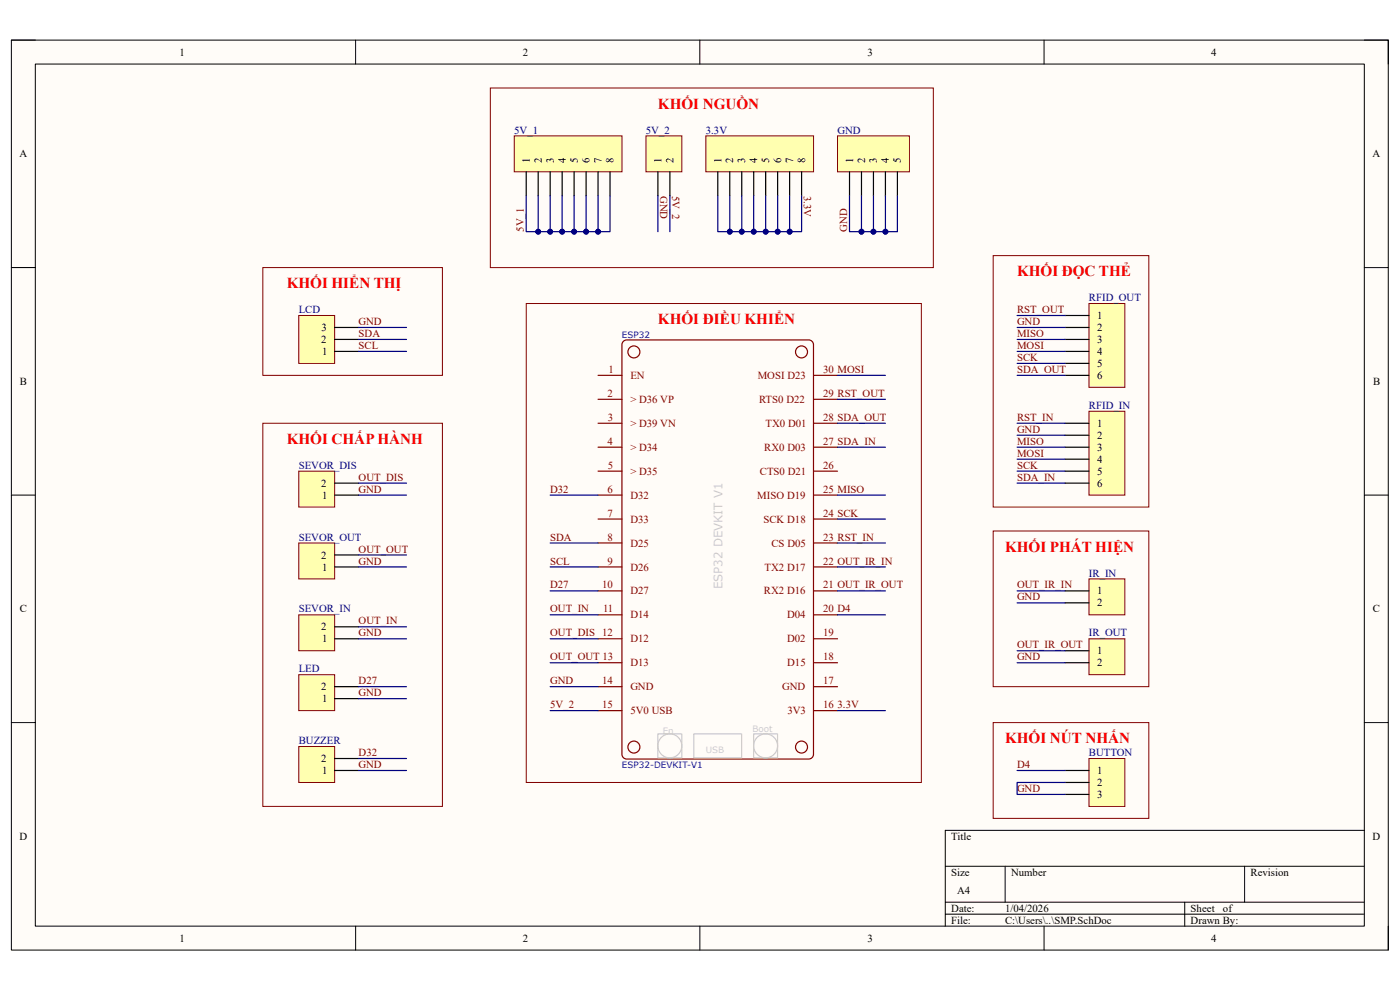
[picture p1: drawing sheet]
<svg xmlns="http://www.w3.org/2000/svg" width="297mm" height="210mm" viewBox="0 0 297 210" stroke-linecap="round" stroke-linejoin="round" font-family="sans-serif">
<path d="M2.4 8.5h292.1v193h-292.1z" fill-rule="evenodd" fill="#fffcf8"/>
<path d="M2.4 8.5h292.1v193h-292.1z" fill="none" stroke="#000" stroke-width=".21"/>
<path d="M7.5 13.6h281.9v182.9h-281.9z" fill-rule="evenodd" fill="#fffcf8"/>
<g fill="none" stroke="#000" stroke-width=".21">
<path d="M2.4 8.5h5.1M7.5 13.6h281.9v182.9h-281.9zM75.4 8.5v5.1M148.5 8.5v5.1M221.5 8.5v5.1M289.4 8.5h5.1v5.1M2.4 56.8h5.1M289.4 56.8h5.1M2.4 105h5.1M289.4 105h5.1M2.4 153.3h5.1M289.4 153.3h5.1"/>
<path d="M289.4 176.1h-88.9v20.4M75.4 196.5v5M148.5 196.5v5M200.5 183.8h88.9M200.5 191.4h88.9M200.5 193.9h88.9M213.2 183.8v7.6M221.5 196.5v5M251.3 191.4v5.1M264 183.8v7.6M294.5 196.5v5"/>
</g>
<g fill="none" stroke="#800000" stroke-width=".25">
<path d="M132.2 72.4l.8-.3h38.6a1.02 1.02 0 0 1 1 1v86.9a1.02 1.02 0 0 1-1 1h-38.6a1.02 1.02 0 0 1-1.1-1v-86.9z"/>
<circle cx="134.5" cy="74.7" r="1.27"/>
<circle cx="170" cy="74.7" r="1.27"/>
<circle cx="134.5" cy="158.5" r="1.27"/>
<circle cx="170" cy="158.5" r="1.27"/>
</g>
<g fill="none" stroke="#800" stroke-width=".25">
<path d="M126.9 79.6h5.1M172.6 79.6h5.1M126.9 84.7h5.1M126.9 89.8h5.1M126.9 94.9h5.1M126.9 99.9h5.1M172.6 84.7h5.1M172.6 89.8h5.1M172.6 94.9h5.1M172.6 99.9h5.1M126.9 105h5.1M126.9 110.1h5.1"/>
<path d="M126.9 115.2h5.1M172.6 105h5.1M172.6 110.1h5.1M172.6 115.2h5.1M126.9 120.3h5.1M126.9 125.3h5.1M126.9 130.4h5.1M126.9 135.5h5.1M172.6 120.3h5.1M172.6 125.3h5.1M172.6 130.4h5.1M172.6 135.5h5.1"/>
<path d="M126.9 140.6h5.1M126.9 145.7h5.1M126.9 150.7h5.1M172.6 140.6h5.1M172.6 145.7h5.1M172.6 150.7h5.1"/>
</g>
<g fill="none" stroke="#ccc" stroke-width=".25">
<path d="M139.6 155.7h5v5.1h-5zM147.2 155.7h10.1v5.1h-10.1zM159.9 155.7h5.1v5.1h-5.1z"/>
<circle cx="142.1" cy="158.2" r="2.54"/>
<circle cx="162.4" cy="158.2" r="2.54"/>
</g>
<path d="M63.4 66.9h7.6v10.2h-7.6z" fill-rule="evenodd" fill="#ffffb0"/>
<path d="M63.4 66.9h7.6v10.2h-7.6z" fill="none" stroke="#800000" stroke-width=".21"/>
<path d="M71 74.5h5.1M71 72h5.1M71 69.5h5.1" fill="none" stroke="#000" stroke-width=".25"/>
<path d="M63.4 99.9h7.6v7.7h-7.6z" fill-rule="evenodd" fill="#ffffb0"/>
<path d="M63.4 99.9h7.6v7.7h-7.6z" fill="none" stroke="#800000" stroke-width=".21"/>
<path d="M71 105h5.1M71 102.5h5.1" fill="none" stroke="#000" stroke-width=".25"/>
<path d="M63.4 115.2h7.6v7.6h-7.6z" fill-rule="evenodd" fill="#ffffb0"/>
<path d="M63.4 115.2h7.6v7.6h-7.6z" fill="none" stroke="#800000" stroke-width=".21"/>
<path d="M71 117.7h5.1M71 120.3h5.1" fill="none" stroke="#000" stroke-width=".25"/>
<path d="M63.4 130.4h7.6v7.6h-7.6z" fill-rule="evenodd" fill="#ffffb0"/>
<path d="M63.4 130.4h7.6v7.6h-7.6z" fill="none" stroke="#800000" stroke-width=".21"/>
<path d="M71 135.5h5.1M71 133h5.1" fill="none" stroke="#000" stroke-width=".25"/>
<path d="M63.4 158.4h7.6v7.6h-7.6z" fill-rule="evenodd" fill="#ffffb0"/>
<path d="M63.4 158.4h7.6v7.6h-7.6z" fill="none" stroke="#800000" stroke-width=".21"/>
<path d="M71 163.4h5.1M71 160.9h5.1" fill="none" stroke="#000" stroke-width=".25"/>
<path d="M137 28.8h7.7v7.6h-7.7z" fill-rule="evenodd" fill="#ffffb0"/>
<path d="M137 28.8h7.7v7.6h-7.7z" fill="none" stroke="#800000" stroke-width=".21"/>
<path d="M139.6 36.4v5.1M142.1 36.4v5.1" fill="none" stroke="#000" stroke-width=".25"/>
<path d="M149.7 28.8h22.9v7.6h-22.9z" fill-rule="evenodd" fill="#ffffb0"/>
<path d="M149.7 28.8h22.9v7.6h-22.9z" fill="none" stroke="#800000" stroke-width=".21"/>
<path d="M152.3 36.4v5.1M154.8 36.4v5.1M157.4 36.4v5.1M159.9 36.4v5.1M162.4 36.4v5.1M165 36.4v5.1M167.5 36.4v5.1M170.1 36.4v5.1" fill="none" stroke="#000" stroke-width=".25"/>
<path d="M231 64.4h7.6v17.8h-7.6z" fill-rule="evenodd" fill="#ffffb0"/>
<path d="M231 64.4h7.6v17.8h-7.6z" fill="none" stroke="#800000" stroke-width=".21"/>
<path d="M225.9 66.9h5.1M225.9 69.5h5.1M225.9 72h5.1M225.9 74.5h5.1M225.9 77.1h5.1M225.9 79.6h5.1" fill="none" stroke="#000" stroke-width=".25"/>
<path d="M231 87.2h7.6v17.8h-7.6z" fill-rule="evenodd" fill="#ffffb0"/>
<path d="M231 87.2h7.6v17.8h-7.6z" fill="none" stroke="#800000" stroke-width=".21"/>
<path d="M225.9 89.8h5.1M225.9 92.3h5.1M225.9 94.9h5.1M225.9 97.4h5.1M225.9 99.9h5.1M225.9 102.5h5.1" fill="none" stroke="#000" stroke-width=".25"/>
<path d="M231 122.8h7.6v7.6h-7.6z" fill-rule="evenodd" fill="#ffffb0"/>
<path d="M231 122.8h7.6v7.6h-7.6z" fill="none" stroke="#800000" stroke-width=".21"/>
<path d="M225.9 125.3h5.1M225.9 127.9h5.1" fill="none" stroke="#000" stroke-width=".25"/>
<path d="M231 135.5h7.6v7.6h-7.6z" fill-rule="evenodd" fill="#ffffb0"/>
<path d="M231 135.5h7.6v7.6h-7.6z" fill="none" stroke="#800000" stroke-width=".21"/>
<path d="M225.9 138h5.1M225.9 140.6h5.1" fill="none" stroke="#000" stroke-width=".25"/>
<path d="M109.1 28.8h22.9v7.6h-22.9z" fill-rule="evenodd" fill="#ffffb0"/>
<path d="M109.1 28.8h22.9v7.6h-22.9z" fill="none" stroke="#800000" stroke-width=".21"/>
<path d="M111.6 36.4v5.1M114.2 36.4v5.1M116.7 36.4v5.1M119.3 36.4v5.1M121.8 36.4v5.1M124.3 36.4v5.1M126.9 36.4v5.1M129.4 36.4v5.1" fill="none" stroke="#000" stroke-width=".25"/>
<path d="M177.7 28.8h15.2v7.6h-15.2z" fill-rule="evenodd" fill="#ffffb0"/>
<path d="M177.7 28.8h15.2v7.6h-15.2z" fill="none" stroke="#800000" stroke-width=".21"/>
<path d="M180.2 36.4v5.1M182.8 36.4v5.1M185.3 36.4v5.1M187.8 36.4v5.1M190.4 36.4v5.1" fill="none" stroke="#000" stroke-width=".25"/>
<path d="M63.4 143.1h7.6v7.6h-7.6z" fill-rule="evenodd" fill="#ffffb0"/>
<path d="M63.4 143.1h7.6v7.6h-7.6z" fill="none" stroke="#800000" stroke-width=".21"/>
<path d="M71 148.2h5.1M71 145.7h5.1" fill="none" stroke="#000" stroke-width=".25"/>
<path d="M231 160.9h7.6v10.2h-7.6z" fill-rule="evenodd" fill="#ffffb0"/>
<path d="M55.8 56.8h38.1v22.8h-38.1zM55.8 89.8h38.1v81.3h-38.1zM231 160.9h7.6v10.2h-7.6z" fill="none" stroke="#800000" stroke-width=".21"/>
<path d="M225.9 163.4h5.1M225.9 166h5.1M225.9 168.5h5.1" fill="none" stroke="#000" stroke-width=".25"/>
<path d="M65.9 91.8h16.9v3.1h-16.9z" fill-rule="evenodd" fill="#fff"/>
<path d="M65.9 91.8h16.9v3.1h-16.9z" fill="none" stroke="#fff" stroke-width=".21"/>
<path d="M104 18.7h94v38.1h-94zM210.7 54.2h33v53.4h-33zM111.6 64.4h83.9v101.6h-83.9zM210.7 112.6h33v33.1h-33zM210.7 153.3h33v20.3h-33z" fill="none" stroke="#800000" stroke-width=".21"/>
<g fill="none" stroke="#000080" stroke-width=".25">
<path d="M139.6 41.5v7.6M142.1 41.5v7.6M167.5 41.5v7.6h2.6v-7.6M76.1 69.5h10.1M76.1 72h10.1M76.1 74.5h10.1M76.1 102.5h10.1M76.1 105h10.1M76.1 117.7h10.1M116.7 105h10.2M116.7 115.2h10.2M76.1 120.3h10.1"/>
<path d="M76.1 133h10.1M76.1 135.5h10.1M116.7 120.3h10.2M116.7 135.5h10.2M116.7 125.3h10.2M116.7 130.4h10.2M116.7 140.6h10.2M116.7 145.7h10.2M116.7 150.7h10.2M76.1 160.9h10.1M76.1 163.4h10.1"/>
</g>
<circle cx="167.5" cy="49.1" r=".51" fill="#000080"/>
<circle cx="167.5" cy="49.1" r=".51" fill="none" stroke="#000080" stroke-width=".21"/>
<path d="M165 41.5v7.6h2.5" fill="none" stroke="#000080" stroke-width=".25"/>
<circle cx="165" cy="49.1" r=".51" fill="#000080"/>
<circle cx="165" cy="49.1" r=".51" fill="none" stroke="#000080" stroke-width=".21"/>
<circle cx="167.5" cy="49.1" r=".51" fill="#000080"/>
<circle cx="167.5" cy="49.1" r=".51" fill="none" stroke="#000080" stroke-width=".21"/>
<path d="M162.4 41.5v7.6h2.6" fill="none" stroke="#000080" stroke-width=".25"/>
<circle cx="165" cy="49.1" r=".51" fill="#000080"/>
<circle cx="165" cy="49.1" r=".51" fill="none" stroke="#000080" stroke-width=".21"/>
<circle cx="162.4" cy="49.1" r=".51" fill="#000080"/>
<circle cx="162.4" cy="49.1" r=".51" fill="none" stroke="#000080" stroke-width=".21"/>
<path d="M159.9 41.5v7.6h2.5" fill="none" stroke="#000080" stroke-width=".25"/>
<circle cx="162.4" cy="49.1" r=".51" fill="#000080"/>
<circle cx="162.4" cy="49.1" r=".51" fill="none" stroke="#000080" stroke-width=".21"/>
<circle cx="159.9" cy="49.1" r=".51" fill="#000080"/>
<circle cx="159.9" cy="49.1" r=".51" fill="none" stroke="#000080" stroke-width=".21"/>
<path d="M157.4 41.5v7.6h2.5" fill="none" stroke="#000080" stroke-width=".25"/>
<circle cx="159.9" cy="49.1" r=".51" fill="#000080"/>
<circle cx="159.9" cy="49.1" r=".51" fill="none" stroke="#000080" stroke-width=".21"/>
<circle cx="157.4" cy="49.1" r=".51" fill="#000080"/>
<circle cx="157.4" cy="49.1" r=".51" fill="none" stroke="#000080" stroke-width=".21"/>
<path d="M154.8 41.5v7.6h2.6" fill="none" stroke="#000080" stroke-width=".25"/>
<circle cx="157.4" cy="49.1" r=".51" fill="#000080"/>
<circle cx="157.4" cy="49.1" r=".51" fill="none" stroke="#000080" stroke-width=".21"/>
<circle cx="154.8" cy="49.1" r=".51" fill="#000080"/>
<circle cx="154.8" cy="49.1" r=".51" fill="none" stroke="#000080" stroke-width=".21"/>
<path d="M152.3 41.5v7.6h2.5" fill="none" stroke="#000080" stroke-width=".25"/>
<circle cx="154.8" cy="49.1" r=".51" fill="#000080"/>
<circle cx="154.8" cy="49.1" r=".51" fill="none" stroke="#000080" stroke-width=".21"/>
<g fill="none" stroke="#000080" stroke-width=".25">
<path d="M111.6 41.5v7.6h2.6v-7.6M177.7 79.6h10.1M215.8 79.6h10.1M215.8 66.9h10.1M215.8 69.5h10.1M215.8 72h10.1M215.8 74.5h10.1M215.8 77.1h10.1M177.7 84.7h10.1M177.7 89.8h10.1M177.7 94.9h10.1M215.8 89.8h10.1"/>
<path d="M215.8 94.9h10.1M215.8 92.3h10.1M215.8 97.4h10.1M215.8 99.9h10.1M177.7 105h10.1M177.7 110.1h10.1M177.7 115.2h10.1M215.8 102.5h10.1M177.7 120.3h10.1M177.7 125.3h10.1M177.7 130.4h10.1M215.8 125.3h10.1"/>
<path d="M215.8 127.9h10.1M215.8 138h10.1M215.8 140.6h10.1"/>
</g>
<circle cx="114.2" cy="49.1" r=".51" fill="#000080"/>
<circle cx="114.2" cy="49.1" r=".51" fill="none" stroke="#000080" stroke-width=".21"/>
<path d="M116.7 41.5v7.6h-2.5" fill="none" stroke="#000080" stroke-width=".25"/>
<circle cx="116.7" cy="49.1" r=".51" fill="#000080"/>
<circle cx="116.7" cy="49.1" r=".51" fill="none" stroke="#000080" stroke-width=".21"/>
<circle cx="114.2" cy="49.1" r=".51" fill="#000080"/>
<circle cx="114.2" cy="49.1" r=".51" fill="none" stroke="#000080" stroke-width=".21"/>
<path d="M119.3 41.5v7.6" fill="none" stroke="#000080" stroke-width=".25"/>
<circle cx="119.3" cy="49.1" r=".51" fill="#000080"/>
<circle cx="119.3" cy="49.1" r=".51" fill="none" stroke="#000080" stroke-width=".21"/>
<path d="M124.3 41.5v7.6h-2.5" fill="none" stroke="#000080" stroke-width=".25"/>
<circle cx="124.3" cy="49.1" r=".51" fill="#000080"/>
<circle cx="124.3" cy="49.1" r=".51" fill="none" stroke="#000080" stroke-width=".21"/>
<circle cx="121.8" cy="49.1" r=".51" fill="#000080"/>
<circle cx="121.8" cy="49.1" r=".51" fill="none" stroke="#000080" stroke-width=".21"/>
<path d="M126.9 41.5v7.6" fill="none" stroke="#000080" stroke-width=".25"/>
<circle cx="126.9" cy="49.1" r=".51" fill="#000080"/>
<circle cx="126.9" cy="49.1" r=".51" fill="none" stroke="#000080" stroke-width=".21"/>
<path d="M121.8 41.5v7.6h-5.1M76.1 145.7h10.1M76.1 148.2h10.1M177.7 150.7h10.1M215.8 163.4h10.1M225.9 166h-10.1v2.5h10.1" fill="none" stroke="#000080" stroke-width=".25"/>
<circle cx="121.8" cy="49.1" r=".51" fill="#000080"/>
<circle cx="121.8" cy="49.1" r=".51" fill="none" stroke="#000080" stroke-width=".21"/>
<circle cx="119.3" cy="49.1" r=".51" fill="#000080"/>
<circle cx="119.3" cy="49.1" r=".51" fill="none" stroke="#000080" stroke-width=".21"/>
<circle cx="116.7" cy="49.1" r=".51" fill="#000080"/>
<circle cx="116.7" cy="49.1" r=".51" fill="none" stroke="#000080" stroke-width=".21"/>
<path d="M129.4 41.5v7.6h-5.1" fill="none" stroke="#000080" stroke-width=".25"/>
<circle cx="124.3" cy="49.1" r=".51" fill="#000080"/>
<circle cx="124.3" cy="49.1" r=".51" fill="none" stroke="#000080" stroke-width=".21"/>
<circle cx="126.9" cy="49.1" r=".51" fill="#000080"/>
<circle cx="126.9" cy="49.1" r=".51" fill="none" stroke="#000080" stroke-width=".21"/>
<path d="M180.2 41.5v7.6h7.6" fill="none" stroke="#000080" stroke-width=".25"/>
<circle cx="182.8" cy="49.1" r=".51" fill="#000080"/>
<circle cx="182.8" cy="49.1" r=".51" fill="none" stroke="#000080" stroke-width=".21"/>
<circle cx="185.3" cy="49.1" r=".51" fill="#000080"/>
<circle cx="185.3" cy="49.1" r=".51" fill="none" stroke="#000080" stroke-width=".21"/>
<circle cx="187.8" cy="49.1" r=".51" fill="#000080"/>
<circle cx="187.8" cy="49.1" r=".51" fill="none" stroke="#000080" stroke-width=".21"/>
<path d="M187.8 41.5v7.6h2.6v-7.6" fill="none" stroke="#000080" stroke-width=".25"/>
<circle cx="187.8" cy="49.1" r=".51" fill="#000080"/>
<circle cx="187.8" cy="49.1" r=".51" fill="none" stroke="#000080" stroke-width=".21"/>
<path d="M182.8 41.5v7.6" fill="none" stroke="#000080" stroke-width=".25"/>
<circle cx="182.8" cy="49.1" r=".51" fill="#000080"/>
<circle cx="182.8" cy="49.1" r=".51" fill="none" stroke="#000080" stroke-width=".21"/>
<path d="M185.3 41.5v7.6" fill="none" stroke="#000080" stroke-width=".25"/>
<circle cx="185.3" cy="49.1" r=".51" fill="#000080"/>
<circle cx="185.3" cy="49.1" r=".51" fill="none" stroke="#000080" stroke-width=".21"/>
<g font-size="3.2" fill="#f00">
<text x="139.6" y="23.1">KHỐI NGUỒN</text>
<text x="215.8" y="58.6">KHỐI ĐỌC THẺ</text>
<text x="60.8" y="61.2">KHỐI HIỂN THỊ</text>
<text x="139.6" y="68.8">KHỐI ĐIỀU KHIỂN</text>
<text x="60.8" y="94.2">KHỐI CHẤP HÀNH</text>
<text x="213.2" y="117.1">KHỐI PHÁT HIỆN</text>
<text x="213.2" y="157.7">KHỐI NÚT NHẤN</text>
</g>
<text font-size="2.5" fill="#ccc" x="153.2" y="125" transform="rotate(-90 153.2 125)">ESP32 DEVKIT V1</text>
<g font-size="2.3">
<text x="38.1" y="11.8">1</text>
<text x="110.9" y="11.8">2</text>
<text x="184" y="11.8">3</text>
<text x="256.9" y="11.8">4</text>
<text x="4.1" y="33.4">A</text>
<text x="112.4" y="34.7" transform="rotate(-90 112.4 34.7)">1</text>
<text x="114.9" y="34.7" transform="rotate(-90 114.9 34.7)">2</text>
<text x="117.5" y="34.7" transform="rotate(-90 117.5 34.7)">3</text>
<text x="120" y="34.7" transform="rotate(-90 120 34.7)">4</text>
<text x="122.6" y="34.7" transform="rotate(-90 122.6 34.7)">5</text>
<text x="125.1" y="34.7" transform="rotate(-90 125.1 34.7)">6</text>
<text x="127.6" y="34.7" transform="rotate(-90 127.6 34.7)">7</text>
<text x="130.2" y="34.7" transform="rotate(-90 130.2 34.7)">8</text>
<text x="140.3" y="34.7" transform="rotate(-90 140.3 34.7)">1</text>
<text x="142.9" y="34.7" transform="rotate(-90 142.9 34.7)">2</text>
<text x="153" y="34.7" transform="rotate(-90 153 34.7)">1</text>
<text x="155.6" y="34.7" transform="rotate(-90 155.6 34.7)">2</text>
<text x="158.1" y="34.7" transform="rotate(-90 158.1 34.7)">3</text>
<text x="160.7" y="34.7" transform="rotate(-90 160.7 34.7)">4</text>
<text x="163.2" y="34.7" transform="rotate(-90 163.2 34.7)">5</text>
<text x="165.7" y="34.7" transform="rotate(-90 165.7 34.7)">6</text>
<text x="168.3" y="34.7" transform="rotate(-90 168.3 34.7)">7</text>
<text x="170.8" y="34.7" transform="rotate(-90 170.8 34.7)">8</text>
<text x="181" y="34.7" transform="rotate(-90 181 34.7)">1</text>
<text x="183.5" y="34.7" transform="rotate(-90 183.5 34.7)">2</text>
<text x="186.1" y="34.7" transform="rotate(-90 186.1 34.7)">3</text>
<text x="188.6" y="34.7" transform="rotate(-90 188.6 34.7)">4</text>
<text x="191.1" y="34.7" transform="rotate(-90 191.1 34.7)">5</text>
<text x="291.2" y="33.4">A</text>
<text x="68.2" y="70.2">3</text>
<text x="232.8" y="67.7">1</text>
<text x="232.8" y="70.2">2</text>
<text x="68.2" y="72.8">2</text>
<text x="68.4" y="75.3">1</text>
<text x="232.8" y="72.8">3</text>
<text x="232.8" y="75.3">4</text>
<text x="232.8" y="77.9">5</text>
<text x="4.2" y="81.7">B</text>
<text x="232.8" y="80.4">6</text>
<text x="291.3" y="81.7">B</text>
<text x="232.8" y="90.6">1</text>
<text x="232.8" y="93.1">2</text>
<text x="232.8" y="95.6">3</text>
<text x="232.8" y="98.2">4</text>
<text x="232.8" y="100.7">5</text>
<text x="68.2" y="103.3">2</text>
<text x="68.4" y="105.8">1</text>
<text x="232.8" y="103.3">6</text>
<text x="68.2" y="118.5">2</text>
<text x="68.4" y="121">1</text>
<text x="4.2" y="129.9">C</text>
<text x="232.8" y="126.1">1</text>
<text x="232.8" y="128.7">2</text>
<text x="291.3" y="129.9">C</text>
<text x="68.2" y="133.7">2</text>
<text x="68.4" y="136.3">1</text>
<text x="232.8" y="138.8">1</text>
<text x="232.8" y="141.4">2</text>
<text x="68.2" y="146.4">2</text>
<text x="68.4" y="149">1</text>
<text x="68.2" y="161.7">2</text>
<text x="68.4" y="164.2">1</text>
<text x="232.8" y="164.2">1</text>
<text x="232.8" y="166.8">2</text>
<text x="232.8" y="169.3">3</text>
<text x="4.1" y="178.2">D</text>
<text x="201.8" y="178.2">Title</text>
<text x="291.2" y="178.2">D</text>
<text x="201.8" y="185.8">Size</text>
<text x="214.5" y="185.8">Number</text>
<text x="265.3" y="185.8">Revision</text>
<text x="203.1" y="189.6">A4</text>
<text x="201.8" y="193.4">Date:</text>
<text x="201.8" y="196">File:</text>
<text x="213.2" y="196">C:\Users\..\SMP.SchDoc</text>
<text x="213.2" y="193.4">1/04/2026</text>
<text x="252.6" y="196">Drawn By:</text>
<text x="252.6" y="193.4">Sheet</text>
<text x="259.5" y="193.4">of</text>
<text x="38.1" y="199.8">1</text>
<text x="110.9" y="199.8">2</text>
<text x="184" y="199.8">3</text>
<text x="256.9" y="199.8">4</text>
</g>
<g font-size="2.3" fill="#000080">
<text x="109.1" y="28.3">5V_1</text>
<text x="137" y="28.3">5V_2</text>
<text x="149.7" y="28.3">3.3V</text>
<text x="177.7" y="28.3">GND</text>
<text x="231" y="63.9">RFID_OUT</text>
<text x="63.4" y="66.4">LCD</text>
<text x="231" y="86.7">RFID_IN</text>
<text x="63.4" y="99.4">SEVOR_DIS</text>
<text x="63.4" y="114.7">SEVOR_OUT</text>
<text x="231" y="122.3">IR_IN</text>
<text x="63.4" y="129.9">SEVOR_IN</text>
<text x="231" y="135">IR_OUT</text>
<text x="63.4" y="142.6">LED</text>
<text x="63.4" y="157.9">BUZZER</text>
<text x="231" y="160.4">BUTTON</text>
</g>
<g font-size="2.3" fill="#800000">
<text x="140.1" y="41.5" transform="rotate(90 140.1 41.5)">GND</text>
<text x="142.6" y="41.5" transform="rotate(90 142.6 41.5)">5V_2</text>
<text x="170.6" y="41.5" transform="rotate(90 170.6 41.5)">3.3V</text>
<text x="111.1" y="49.1" transform="rotate(-90 111.1 49.1)">5V_1</text>
<text x="179.7" y="49.1" transform="rotate(-90 179.7 49.1)">GND</text>
<text x="76.1" y="69">GND</text>
<text x="76.1" y="71.5">SDA</text>
<text x="215.8" y="66.4">RST_OUT</text>
<text x="215.8" y="69">GND</text>
<text x="215.8" y="71.5">MISO</text>
<text x="76.1" y="74">SCL</text>
<text x="215.8" y="74">MOSI</text>
<text x="215.8" y="76.6">SCK</text>
<text x="215.8" y="79.1">SDA_OUT</text>
<text x="215.8" y="89.3">RST_IN</text>
<text x="215.8" y="91.8">GND</text>
<text x="215.8" y="94.4">MISO</text>
<text x="76.1" y="102">OUT_DIS</text>
<text x="215.8" y="96.9">MOSI</text>
<text x="215.8" y="99.4">SCK</text>
<text x="215.8" y="102">SDA_IN</text>
<text x="76.1" y="104.5">GND</text>
<text x="116.7" y="104.5">D32</text>
<text x="76.1" y="117.2">OUT_OUT</text>
<text x="76.1" y="119.8">GND</text>
<text x="116.7" y="114.7">SDA</text>
<text x="116.7" y="119.8">SCL</text>
<text x="116.7" y="124.8">D27</text>
<text x="215.8" y="124.8">OUT_IR_IN</text>
<text x="116.7" y="129.9">OUT_IN</text>
<text x="215.8" y="127.4">GND</text>
<text x="76.1" y="132.5">OUT_IN</text>
<text x="76.1" y="135">GND</text>
<text x="116.7" y="135">OUT_DIS 12</text>
<text x="215.8" y="137.5">OUT_IR_OUT</text>
<text x="116.7" y="140.1">OUT_OUT 13</text>
<text x="215.8" y="140.1">GND</text>
<text x="76.1" y="145.2">D27</text>
<text x="76.1" y="147.7">GND</text>
<text x="116.7" y="145.2">GND</text>
<text x="116.7" y="150.2">5V_2</text>
<text x="177.7" y="150.2">3.3V</text>
<text x="76.1" y="160.4">D32</text>
<text x="76.1" y="162.9">GND</text>
<text x="215.8" y="162.9">D4</text>
<text x="215.8" y="168">GND</text>
</g>
<g font-size="2.3" fill="#800">
<text x="129.1" y="79.1">1</text>
<text x="133.7" y="80.4">EN</text>
<text x="160.7" y="80.4">MOSI D23</text>
<text x="174.6" y="79.1">30 MOSI</text>
<text x="128.9" y="84.2">2</text>
<text x="128.9" y="89.3">3</text>
<text x="133.7" y="85.5">&gt; D36 VP</text>
<text x="161" y="85.5">RTS0 D22</text>
<text x="174.6" y="89.3">28 SDA_OUT</text>
<text x="174.6" y="84.2">29 RST_OUT</text>
<text x="128.9" y="94.4">4</text>
<text x="133.7" y="90.6">&gt; D39 VN</text>
<text x="133.7" y="95.6">&gt; D34</text>
<text x="162.1" y="95.6">RX0 D03</text>
<text x="162.4" y="90.6">TX0 D01</text>
<text x="174.6" y="94.4">27 SDA_IN</text>
<text x="128.9" y="99.4">5</text>
<text x="133.7" y="100.7">&gt; D35</text>
<text x="161.2" y="100.7">CTS0 D21</text>
<text x="174.6" y="99.4">26</text>
<text x="128.9" y="104.5">6</text>
<text x="133.7" y="105.8">D32</text>
<text x="160.7" y="105.8">MISO D19</text>
<text x="174.6" y="104.5">25 MISO</text>
<text x="128.9" y="109.6">7</text>
<text x="133.7" y="110.9">D33</text>
<text x="162" y="110.9">SCK D18</text>
<text x="174.6" y="109.6">24 SCK</text>
<text x="128.9" y="119.8">9</text>
<text x="128.9" y="114.7">8</text>
<text x="133.7" y="116">D25</text>
<text x="163.7" y="116">CS D05</text>
<text x="174.6" y="119.8">22 OUT_IR_IN</text>
<text x="174.6" y="114.7">23 RST_IN</text>
<text x="127.7" y="124.8">10</text>
<text x="133.7" y="121">D26</text>
<text x="162.2" y="121">TX2 D17</text>
<text x="174.6" y="124.8">21 OUT_IR_OUT</text>
<text x="127.9" y="129.9">11</text>
<text x="133.7" y="126.1">D27</text>
<text x="133.7" y="131.2">D14</text>
<text x="162.1" y="126.1">RX2 D16</text>
<text x="167" y="131.2">D04</text>
<text x="174.6" y="129.9">20 D4</text>
<text x="133.7" y="136.3">D12</text>
<text x="167" y="136.3">D02</text>
<text x="174.6" y="135">19</text>
<text x="133.7" y="141.4">D13</text>
<text x="167" y="141.4">D15</text>
<text x="174.6" y="140.1">18</text>
<text x="127.7" y="145.2">14</text>
<text x="133.7" y="146.4">GND</text>
<text x="165.9" y="146.4">GND</text>
<text x="174.6" y="145.2">17</text>
<text x="127.8" y="150.2">15</text>
<text x="133.7" y="151.5">5V0 USB</text>
<text x="167" y="151.5">3V3</text>
<text x="174.6" y="150.2">16</text>
</g>
<g font-size="1.9" fill="#00f">
<text x="132" y="71.7">ESP32</text>
<text x="132" y="162.9">ESP32-DEVKIT-V1</text>
</g>
<g font-size="1.9" fill="#ccc">
<text x="140.6" y="155.6">En</text>
<text x="159.6" y="155.4">Boot</text>
<text x="149.7" y="159.7">USB</text>
</g>
</svg>
